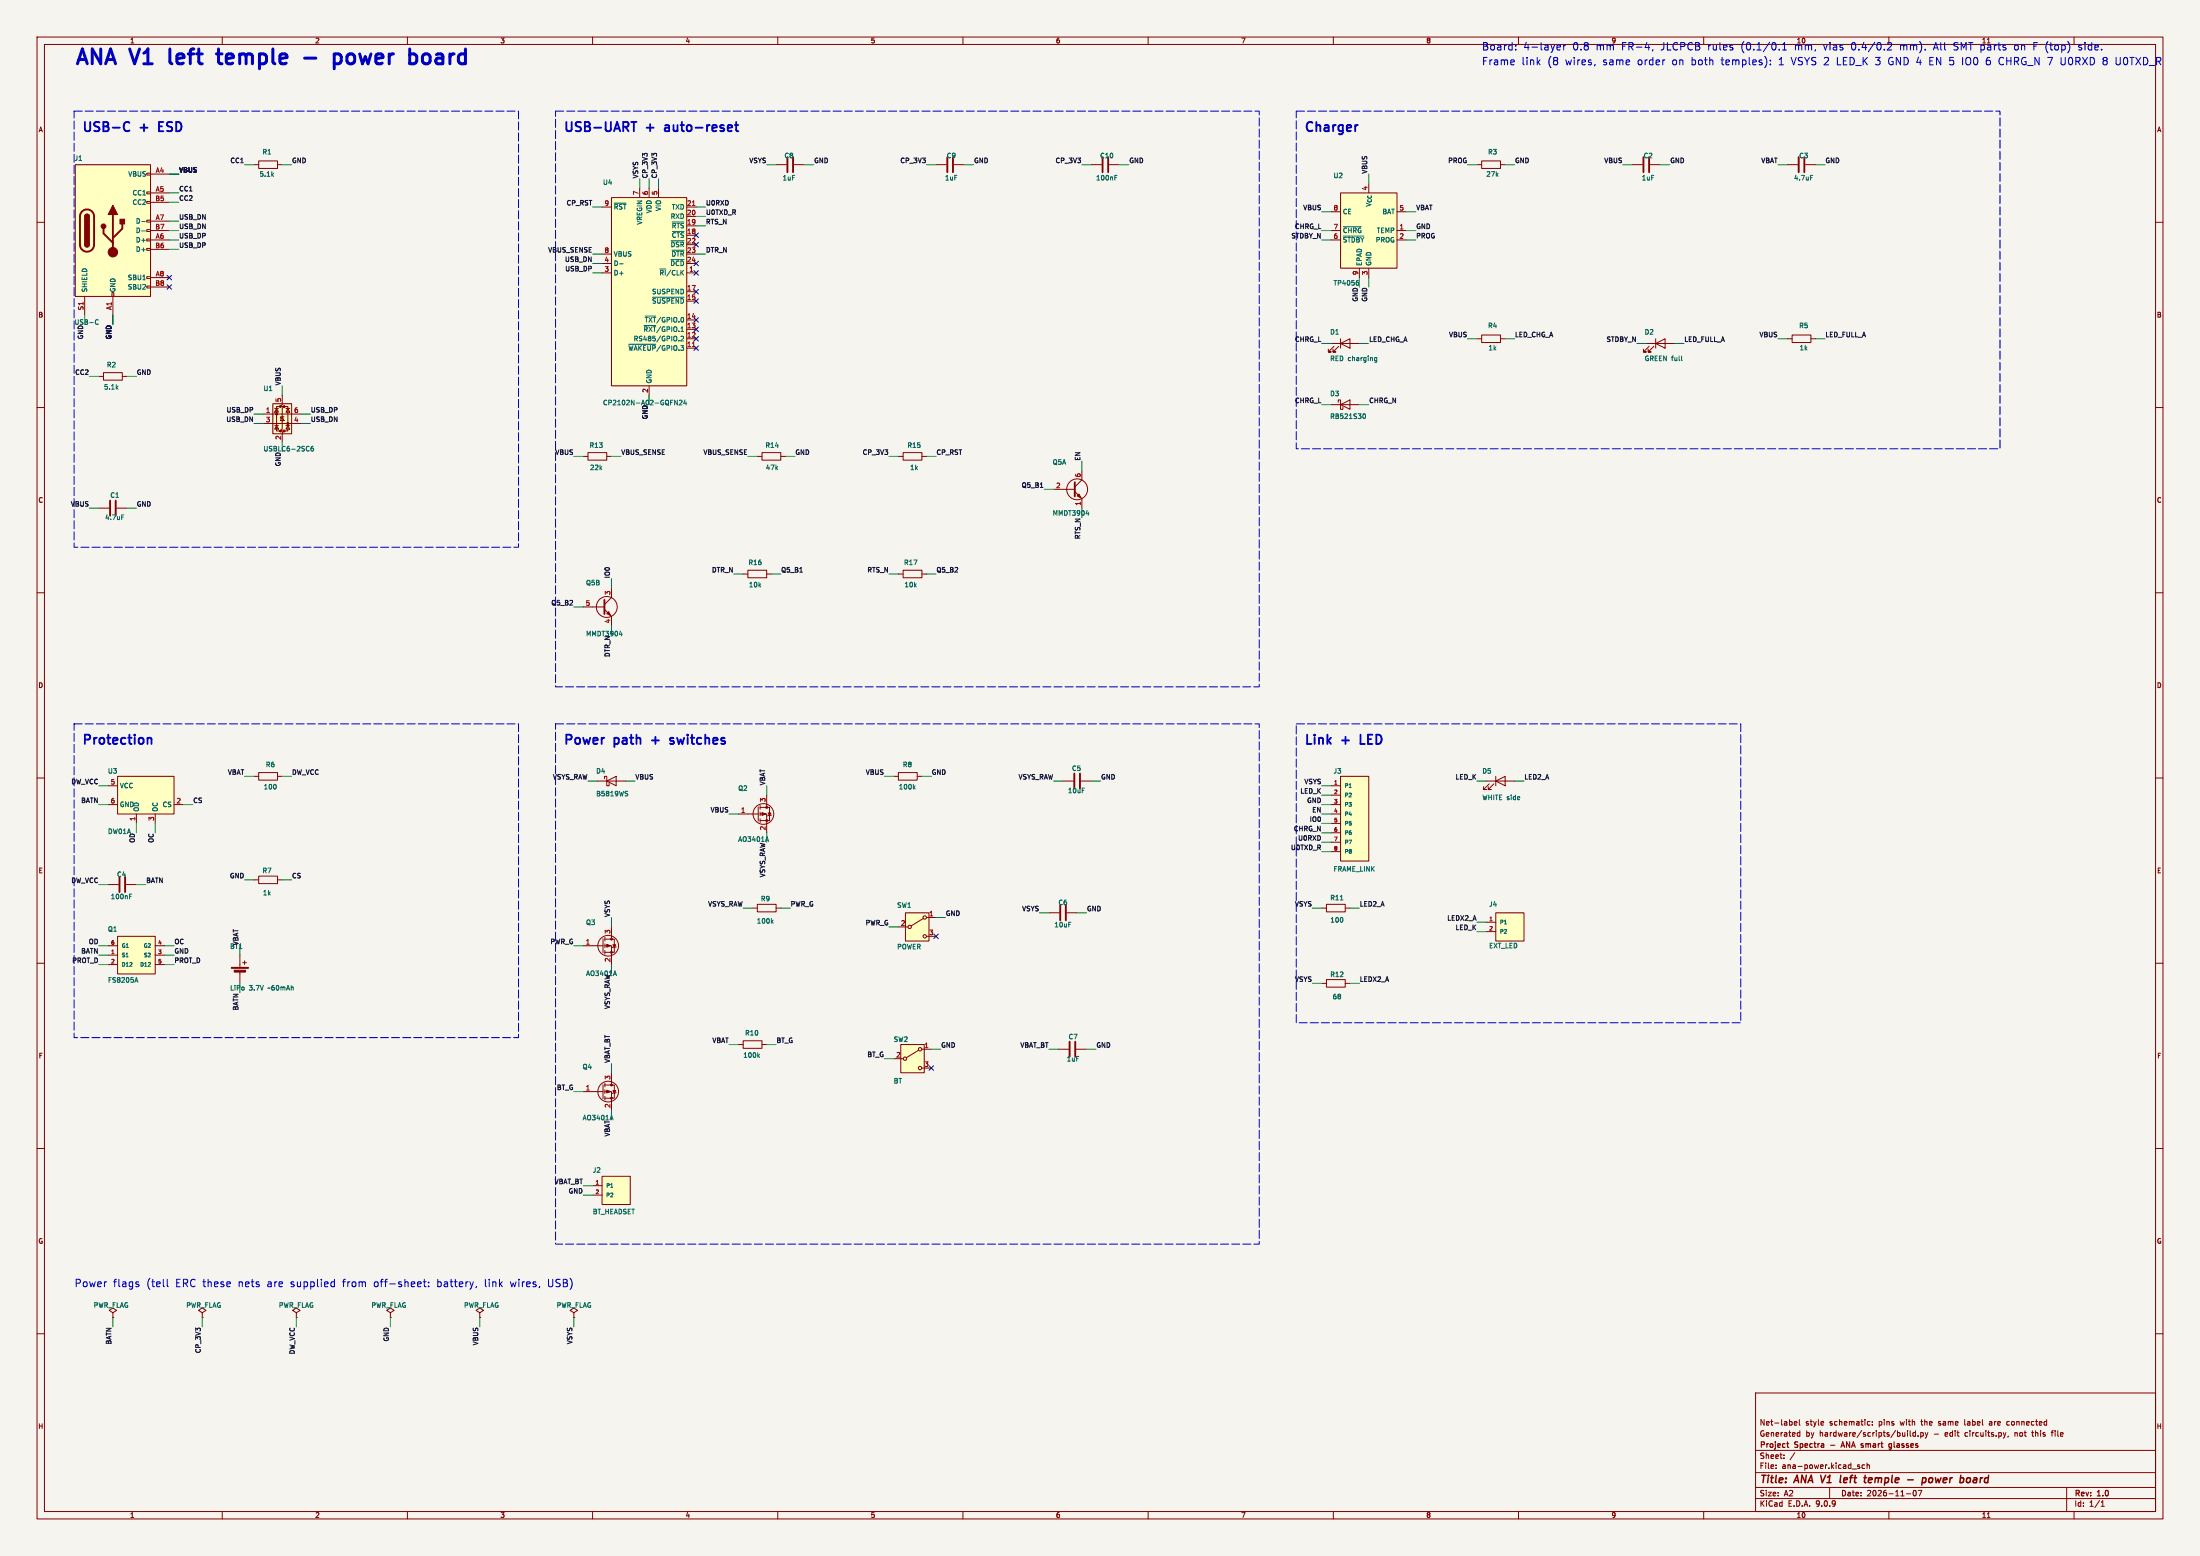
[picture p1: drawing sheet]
<svg xmlns="http://www.w3.org/2000/svg" width="594mm" height="420mm" viewBox="0 0 594 420" stroke-linecap="round" stroke-linejoin="round" font-family="sans-serif">
<path d="M0 0h594v420h-594z" fill="#f5f4ef" stroke="#f5f4ef" stroke-width=".27"/>
<g fill="none" stroke="#840000" stroke-width=".27">
<path d="M10 10h574v400h-574zM12 12h570v396h-570zM60 10v2M110 10v2M160 10v2M210 10v2M260 10v2M310 10v2M360 10v2M410 10v2M460 10v2M510 10v2"/>
<path d="M560 10v2M252.7 44.5h2.8M257.6 44.5h2.7M294.6 44.5h2.8M299.5 44.5h2.8M10 60h2M582 60h2M10 110h2M582 110h2M157.5 123.2h1.2M158.7 122.2h5.1v2h-5.1zM163.8 123.2h1.3"/>
<path d="M204.5 123.2h1.2M205.7 122.2h5.1v2h-5.1zM210.8 123.2h1.3M242.6 123.2h1.2M243.8 122.2h5.1v2h-5.1zM248.9 123.2h1.3M284.5 132.1h5.7M290.2 132.7l1.9 1.9v2.6M292.1 127v2.5l-1.9 1.9M165.1 158.8v2.5l-1.9 1.9M200.7 154.9h1.2M201.9 153.9h5.1v2.1h-5.1z"/>
<path d="M207 154.9h1.3M242.6 154.9h1.2M243.8 153.9h5.1v2.1h-5.1zM248.9 154.9h1.3M10 160h2M157.5 163.8h5.7M163.2 164.5l1.9 1.9v2.5M582 160h2M10 210h2M582 210h2M10 260h2M582 260h2"/>
<path d="M10 310h2M582 310h2M30.5 354.3l1-.6-1-.6-1 .6 1 .6v1.3M30.5 355.6h.1M54.6 354.3l1-.6-1-.6-1 .6 1 .6v1.3M54.6 355.6h.1M80 354.3l1-.6-1-.6-1 .6 1 .6v1.3M80 355.6h.1M105.4 354.3l1-.6-1-.6-1 .6 1 .6v1.3M105.4 355.6h.1M129.5 354.3l1.1-.6-1.1-.6-1 .6 1 .6v1.3M129.5 355.6h.1"/>
<path d="M154.9 354.3l1.1-.6-1.1-.6-1 .6 1 .6v1.3M154.9 355.6h.1M10 360h2M474 376h108v32h-108zM582 360h2M474 397.5h108M474 391.5h108M479.5 396.2v.2M479.5 395.4v.2M481.7 393.5v.2M481.7 392.7v.2M484.5 384.2l.7-.2-.1-.3h-.4l-.2 .2v.7h.6"/>
<path d="M484.6 392.1l-1.3 1.9M485.4 386.7h.6M485.4 387.6h.6M485.8 383.2v1.3l.2 .2M486 386.2v1.5M492.3 383.7l.1 .3-.7 .2M502.1 395.4h-.4l-.2 .2 .1 .2 .5 .1v.4h-.6M503.5 395.4h-.5l-.3 .3 .2 .6h.6M504.1 395.5l.6-.1v1M504.1 394.9v1.5M504.5 383.7h.4M504.9 384.6l-.4 .1"/>
<path d="M505.5 384.5v.2M505.5 383.7v.2M515.7 386.2v1.3l.3 .2M517.2 386.7h-.5l-.2 .3 .1 .6h.6M517.2 386.2v1.5M517.9 387.5v.2M518.6 386.7h.4l.3 .3-.1 .6h-.6M518.6 386.7v1.5M519.8 386.7l.4 1M520.2 387.7l-.4 .5M520.5 386.7l-.3 1M530.5 383.2v1.4"/>
<path d="M537.6 383.7h-.4M537.7 384.1l-.6 .2 .1 .3 .5 .1M541.6 386.7l-.4 1M542.2 387.6l-.1 .3M542.4 383.7l-.6 .3 .1 .5 .5 .2M548.5 386.7h.6M553.8 386.7h.6M554.2 386.2l-.2 .2v1.3M60 408v2M110 408v2M160 408v2M210 408v2"/>
<path d="M260 408v2M310 408v2M360 408v2M410 408v2M460 408v2M474 404.5h108M474 401.5h108M494 401.5v3M510 408v2M514.7 403.2h1.2M516.7 402.4l.2-.1a.8 .8 0 0 1 .5 .7 .8 .8 0 0 1-.5 .8l-.4-.6zM517.9 402.3h1l-.7 1.5"/>
<path d="M536.6 409.6h.7M558 401.5v6.5M560 408v2M567.3 406.6h.9M567.3 405.5l.4-.4v1.5"/>
<circle cx="290.8" cy="132.1" r="2.82"/>
<circle cx="163.8" cy="163.8" r="2.82"/>
</g>
<path d="M497 398.2l-.2 1.7 .3 .3M503.2 398.9h.8M505.2 398.9l-.6 .1-.2 .9 .3 .3 .6-.1M505.5 399.3l-1 .2M515.1 399.4h1.5M519.1 399h.8M519.1 398.9l-.2 2M520.9 399.1l.3-.2 .6 .2v.7l-.2 .3-.5 .1-.3-.2zM529.4 398.2l-.2 2M533.5 398.9l-.6 .1M533.5 399.4h-.4l-.4 .3 .1 .4 .6 .1" fill="none" stroke="#840000" stroke-width=".4"/>
<path d="M482.4 389.7h.6M482.7 390.6l.3 .1M497.1 390.7l.5-1.5 .5 1.5M497.2 390.2h.7M511.4 389.2v1.3l.2 .2" fill="none" stroke="#840000" stroke-width=".3"/>
<path d="M255.8 42.4v4.1M257.3 42.4v4.1M297.7 42.4v4.1M299.2 42.4v4.1M290.2 130.2v3.8M163.2 161.9v3.8" fill="none" stroke="#840000" stroke-width=".51"/>
<g fill="#840000" stroke="#840000" stroke-width=".27">
<path d="M163.8 165.6l.5-.5 .5 1z"/>
<path d="M290.8 133.9l.5-.5 .5 1z"/>
</g>
<path d="M301 47.9h.4M301 47.3h.6M293.2 138.7h.8M167.2 171.2h.8" fill="none" stroke="#006464" stroke-width=".27"/>
<path d="M244.5 246.4h6.3v7.6h-6.3z" fill="#ffffc2"/>
<g fill="none" stroke="#840000" stroke-width=".27">
<path d="M242.6 250.2h2.5M244.5 246.4h6.3v7.6h-6.3zM249.3 247.9l-3.3 2M250.2 247.7h2.5M250.2 252.7h2.5"/>
<circle cx="245.6" cy="250.2" r=".46"/>
<circle cx="249.7" cy="247.7" r=".46"/>
<circle cx="249.7" cy="252.7" r=".46"/>
</g>
<path d="M361.9 52.1h15.3v20.3h-15.3z" fill="#ffffc2"/>
<g fill="none" stroke="#840000" stroke-width=".27">
<path d="M68.6 44.5h1.2M69.8 43.4h5.1v2.1h-5.1zM74.9 44.5h1.3M359.4 57.2h2.5M361.9 52.1h15.3v20.3h-15.3zM377.2 57.2h2.5M359.4 62.2h2.5M359.4 64.8h2.5M367 72.4v2.5M369.6 72.4v2.5M377.2 62.2h2.5M377.2 64.8h2.5"/>
<path d="M359.4 92.7h7.6M360.2 93.5l-1.6 1.5h.8h-.8v-.8M361.4 93.5l-1.5 1.5h.8h-.8v-.8M361.9 92.7l2.6-1.3v2.6zM361.9 91.4v2.6M26.7 137.2h2.8M31.5 137.2h2.8M283.2 246.4h2.8M288 246.4h2.8"/>
</g>
<path d="M362.7 61.2h4.9M362.7 63.7h5.5M366.5 75.7h.3M366.6 76.2l.3 .2-.3 .6M371.2 97.2l.5 .1M371.7 96.5v1l-.2 .3-.3-.1M371.7 96.6h-.5M32.9 139h.6" fill="none" stroke="#006464" stroke-width=".27"/>
<path d="M29.7 135.1v4.1M31.2 135.1v4.1M286.3 244.3v4.1M287.8 244.3v4.1" fill="none" stroke="#840000" stroke-width=".51"/>
<path d="M73.7 109h5v8.1h-5z" fill="#ffffc2"/>
<g fill="#840000" stroke="#840000" stroke-width=".27">
<circle cx="74.7" cy="111.8" r=".25"/>
<circle cx="75.7" cy="109.7" r=".25"/>
<circle cx="75.7" cy="116.3" r=".25"/>
<circle cx="76.7" cy="109.7" r=".25"/>
<circle cx="76.7" cy="116.3" r=".25"/>
<circle cx="77.7" cy="114.3" r=".25"/>
</g>
<g fill="none" stroke="#840000" stroke-width=".27">
<path d="M71.1 111.8h10.2M71.1 114.3h10.2M73.7 109h5v8.1h-5zM74.2 114.8h1M74.2 110.2h1M74.7 110.2l.5 1.1h-1zM74.7 114.8l.5 1h-1zM75.7 109.7h-1v6.6h1M76.2 106.7v2.5l-.5 .5h1l-.5 .5v5.6l-.5 .5h1l-.5 .5v2.6M76.2 112.5l.5 1h-1zM76.7 112.5h-1v.4M76.7 109.7h1v6.6h-1"/>
<path d="M77.2 114.8h1M77.2 110.2h1M77.7 110.2l.5 1.1h-1zM77.7 114.8l.5 1h-1z"/>
</g>
<path d="M84.6 120.5l-.6 .3v.7l.2 .2 .4-.1v-.6h-.4l-.2 .2" fill="none" stroke="#006464" stroke-width=".27"/>
<path d="M20.3 44.5h20.3v35.5h-20.3z" fill="#ffffc2"/>
<g fill="none" stroke="#840000" stroke-width=".27">
<path d="M20.3 44.5h20.3v35.5h-20.3zM22.9 58.4l.1-.4 .5-.2 .4 .2 .2 .4M39.6 46.7h1v.5h-1zM39.6 51.8h1v.5h-1zM39.6 54.4h1v.5h-1zM39.6 59.4h1v.5h-1zM40.6 47h5.1M40.6 52.1h5.1M40.6 54.6h5.1M40.6 59.7h5.1M22.9 66l.1 .5 .5 .2 .4-.2 .2-.5M30.2 79h.5v1h-.5z"/>
<path d="M39.6 62h1v.5h-1zM39.6 64.5h1v.5h-1zM39.6 67.1h1v.5h-1zM39.6 74.7h1v.5h-1zM39.6 77.2h1v.5h-1zM40.6 62.2h5.1M40.6 64.8h5.1M40.6 67.3h5.1M40.6 74.9h5.1M40.6 77.5h5.1M22.9 80v5.1M30.5 80v5.1"/>
<path d="M356.9 265.4h1.2M358.1 264.4h5.1v2h-5.1zM363.2 265.4h1.3"/>
</g>
<path d="M22.1 57.1a1.9 1.9 0 0 1 2.1-.4 1.9 1.9 0 0 1 1.2 1.7v7.6a1.91 1.91 0 0 1-1.9 1.9 1.91 1.91 0 0 1-1.9-1.9v-7.7zM30.5 57.9v10.2M27.9 61.7v1.3l2.6 2.5M33 60.5v1.2l-2.5 2.6" fill="none" stroke="#840000" stroke-width=".51"/>
<g fill="#840000" stroke="#840000" stroke-width=".27">
<path d="M22.9 58.4h1.2v7.6h-1.2z"/>
<path d="M23 58l.8-.2 .3 .6h-1.2z"/>
<path d="M22.9 66h1.2l-.2 .5-.4 .2-.5-.2z"/>
<path d="M30.5 55.4l1.2 2.5h-2.5z"/>
<path d="M32.4 59.2h1.3v1.3h-1.3z"/>
<circle cx="27.9" cy="61.1" r=".63"/>
<circle cx="30.5" cy="68.1" r="1.27"/>
</g>
<path d="M38.3 59.8h.9M38.3 62.3h.9M26 86.4h.5M26.5 87.4l-.5 .1" fill="none" stroke="#006464" stroke-width=".27"/>
<path d="M361.9 209.6h7.7v22.8h-7.7z" fill="#ffffc2"/>
<g fill="none" stroke="#840000" stroke-width=".27">
<path d="M359.4 212.1h2.5M359.4 214.6h2.5M359.4 217.2h2.5M359.4 219.7h2.5M361.9 209.6h7.7v22.8h-7.7zM401.3 210.8h7.6M402.1 211.6l-1.5 1.5h.7h-.7v-.8M403.4 211.6l-1.6 1.5h.8h-.8v-.8M403.9 210.8l2.5-1.2v2.5zM403.9 209.6v2.5M359.4 222.3h2.5M359.4 224.8h2.5"/>
<path d="M359.4 227.3h2.5M359.4 229.9h2.5"/>
</g>
<path d="M403.9 246.4h7.6v7.6h-7.6z" fill="#ffffc2"/>
<path d="M26.7 101.6h1.2M27.9 100.6h5.1v2h-5.1zM33 101.6h1.3M356.9 245.1h1.2M358.1 244.1h5.1v2h-5.1zM363.2 245.1h1.3M401.3 248.9h2.6M401.3 251.5h2.6M403.9 246.4h7.6v7.6h-7.6z" fill="none" stroke="#840000" stroke-width=".27"/>
<path d="M361.9 242.9h.7" fill="none" stroke="#006464" stroke-width=".27"/>
<path d="M162.6 317.5h7.6v7.6h-7.6z" fill="#ffffc2"/>
<path d="M209.5 44.5h2.8M214.4 44.5h2.8M162.6 317.5h7.6v7.6h-7.6zM160 320h2.6M160 322.6h2.6" fill="none" stroke="#840000" stroke-width=".27"/>
<path d="M212.6 42.4v4.1M214.1 42.4v4.1" fill="none" stroke="#840000" stroke-width=".51"/>
<path d="M165.1 53.3h20.3v50.8h-20.3z" fill="#ffffc2"/>
<g fill="none" stroke="#840000" stroke-width=".27">
<path d="M162.6 55.9h2.5M165.1 53.3h20.3v50.8h-20.3zM172.7 50.8v2.5M175.3 50.8v2.5M177.8 50.8v2.5M185.4 55.9h2.6M185.4 58.4h2.6M162.6 68.6h2.5M162.6 71.1h2.5M162.6 73.7h2.5M185.4 68.6h2.6M185.4 71.1h2.6"/>
<path d="M185.4 73.7h2.6M185.4 61h2.6M185.4 63.5h2.6M185.4 66h2.6M185.4 78.7h2.6M185.4 81.3h2.6M185.4 86.4h2.6M185.4 88.9h2.6M185.4 91.4h2.6M185.4 94h2.6M175.3 104.1v2.6"/>
</g>
<g fill="none" stroke="#006464" stroke-width=".27">
<path d="M165.8 54.8h3.2M181.5 59.9h3.2M167.3 71.2h.9M181.1 70.1h3.6M181.2 65h3.5M181.4 67.5h3.3M181.5 62.5h3.2M169.8 92.9h7.3M173.9 87.9h3.2M174.2 85.3h2.9M176.2 80.2h8.5M183.3 91.9v.1"/>
<path d="M183.8 90.9l.5-.2 .3 .4-.8 .9h.8M182.1 108l.8 1.3v-1.3M183.4 108.1l.5-.1 .2 .4-.7 .9h.7M184.9 108l-.3 .9h.8M185.2 108.4v.9"/>
</g>
<path d="M186.9 55.5h.8M186.9 93.6h.8" fill="none" stroke="#a90000" stroke-width=".27"/>
<path d="M31.7 252.7h10.2v10.2h-10.2z" fill="#ffffc2"/>
<path d="M29.2 255.3h2.5M29.2 257.8h2.5M31.7 252.7h10.2v10.2h-10.2zM41.9 255.3h2.5M41.9 257.8h2.5M29.2 260.4h2.5M41.9 260.4h2.5" fill="none" stroke="#840000" stroke-width=".27"/>
<path d="M36.5 264.8h.6M36.8 263.9l.4 1.2" fill="none" stroke="#006464" stroke-width=".27"/>
<path d="M31.7 209.6h15.3v10.1h-15.3z" fill="#ffffc2"/>
<g fill="none" stroke="#840000" stroke-width=".27">
<path d="M440.7 44.5h2.8M445.5 44.5h2.8M482.6 44.5h2.8M487.4 44.5h2.8M444.5 92.7h7.6M445.3 93.5l-1.6 1.5h.8h-.8v-.8M446.5 93.5l-1.5 1.5h.8h-.8v-.8M447 92.7l2.6-1.3v2.6zM447 91.4v2.6M482.6 91.4h1.3M483.9 90.4h5v2.1h-5zM488.9 91.4h1.3"/>
<path d="M359.4 109.2h7.6M361.3 108.6v-.6h.6v2.5h.7v-.6M361.9 109.2l2.6-1.2v2.5zM29.2 212.1h2.5M29.2 217.2h2.5M31.7 209.6h15.3v10.1h-15.3zM36.8 219.7v2.6M41.9 219.7v2.6M47 217.2h2.5M68.6 209.6h1.2M69.8 208.5h5.1v2.1h-5.1zM74.9 209.6h1.3"/>
<path d="M161.3 210.8h7.6M163.2 210.2v-.6h.6v2.5h.7v-.6M163.8 210.8l2.6-1.2v2.5zM199.4 219.7h5.3M204.7 217.8v3.8M205.2 217.9h2.6v3.6h-2.6M205.2 219.7h1.8v5.1M205.2 217.4v1M205.2 219.2v1M207 214.6v3.3M207.4 219.5h.8l-.4 .6zM208.3 220l-1 .2"/>
<path d="M241.3 209.6h1.3M242.6 208.5h5v2.1h-5zM247.6 209.6h1.3M287 210.8h2.8M291.8 210.8h2.8M29.2 238.8h2.8M34 238.8h2.8M68.6 237.5h1.2M69.8 236.5h5.1v2h-5.1zM74.9 237.5h1.3M205.2 221v1M64.8 257.8v3.3"/>
<path d="M65.5 259.8h1M66 259.3v1.1M64.8 262.1v3.3M199.4 281.9h1.3M200.7 280.9h5v2.1h-5zM205.7 281.9h1.3M285.7 283.2h2.8M290.6 283.2h2.8"/>
<circle cx="206.1" cy="219.7" r="2.79"/>
</g>
<path d="M443.7 42.4v4.1M445.3 42.4v4.1M485.6 42.4v4.1M487.2 42.4v4.1M290.1 208.8v4.1M291.6 208.8v4.1M32.3 236.7v4.1M33.8 236.7v4.1M288.8 281.2v4M290.3 281.2v4" fill="none" stroke="#840000" stroke-width=".51"/>
<path d="M488.9 47.3h.6M454 97.2l.2 .2M368.1 111.8l.2-.1a.62 .62 0 0 1 .4 .7 .62 .62 0 0 1-.6 .5M169.3 214.2l.2 .3-.2 .3M169.3 213.6h.2M246.7 212.5l.4 .5M247.1 212.1l-.5 .5M207.1 225.9l.4 1.2M35 241.9h.4M35 241.3h.6M204.7 284.9l.4 .5M205.1 284.6l-.5 .4" fill="none" stroke="#006464" stroke-width=".27"/>
<g fill="#840000" stroke="#840000" stroke-width=".27">
<path d="M62.5 261.1h4.6v.3h-4.6z"/>
<path d="M63.2 261.9h3.1v.5h-3.1z"/>
<path d="M205.7 219.3l1.1 .4-1.1 .4z"/>
<circle cx="207" cy="217.9" r=".25"/>
<circle cx="207" cy="221.5" r=".25"/>
</g>
<path d="M243.2 281.9h6.4v7.7h-6.4z" fill="#ffffc2"/>
<g fill="none" stroke="#840000" stroke-width=".27">
<path d="M398.8 44.5h1.2M400 43.4h5.1v2.1h-5.1zM405.1 44.5h1.3M398.8 91.4h1.2M400 90.4h5.1v2.1h-5.1zM405.1 91.4h1.3M157.5 255.3h5.3M162.8 253.4v3.8M163.3 253.5h2.6v3.5h-2.6M163.3 255.3h1.8v5.1M163.3 253v1M163.3 254.8v1"/>
<path d="M163.3 256.5v1.1M165.1 250.2v3.3M165.5 255h.7l-.3 .7zM166.4 255.5l-1 .3M203.2 245.1h1.3M204.5 244.1h5v2h-5zM209.5 245.1h1.3M157.5 294.6h5.3M162.8 292.7v3.8M163.3 292.9h2.6v3.5h-2.6M163.3 294.6h1.8v5.1M163.3 292.4v1"/>
<path d="M163.3 294.1v1M163.3 295.9v1M165.1 289.6v3.3M165.5 294.4h.7l-.3 .6zM166.4 294.9l-1 .2M241.3 285.8h2.5M243.2 281.9h6.4v7.7h-6.4zM248 283.5l-3.3 2M248.9 283.2h2.6M248.9 288.3h2.6"/>
<circle cx="164.2" cy="255.3" r="2.79"/>
<circle cx="164.2" cy="294.6" r="2.79"/>
<circle cx="244.3" cy="285.8" r=".46"/>
<circle cx="248.4" cy="288.3" r=".46"/>
<circle cx="248.4" cy="283.2" r=".46"/>
</g>
<g fill="#840000" stroke="#840000" stroke-width=".27">
<path d="M163.8 254.9l1 .4-1 .4z"/>
<path d="M163.8 294.3l1 .3-1 .4z"/>
<circle cx="165.1" cy="253.5" r=".25"/>
<circle cx="165.1" cy="257" r=".25"/>
<circle cx="165.1" cy="292.9" r=".25"/>
<circle cx="165.1" cy="296.4" r=".25"/>
</g>
<path d="M208.4 248.7l.4 .5M208.8 248.3l-.5 .5M166 262.1l.4 1.2M165.1 301l.4 1.3" fill="none" stroke="#006464" stroke-width=".27"/>
<path d="M280.9 131.6h.7M215.9 154.4h.8" fill="none" stroke="#0f0f0f" stroke-width=".27"/>
<g fill="none" stroke="#009600" stroke-width=".27">
<path d="M45.7 54.6h2.6M45.7 47h2.6M45.7 52.1h2.6M45.7 59.7h2.6M66 44.5h2.6M76.2 44.5h2.5M160 55.9h2.6M172.7 48.3v2.5M175.3 48.3v2.5M177.8 48.3v2.5M188 58.4h2.5M188 55.9h2.5"/>
<path d="M207 44.5h2.5M217.2 44.5h2.5M250.2 44.5h2.5M260.3 44.5h2.6M292.1 44.5h2.5M302.3 44.5h2.5M356.9 57.2h2.5M369.6 47v2.5M379.7 57.2h2.6M396.2 44.5h2.6M406.4 44.5h2.5M438.1 44.5h2.6"/>
<path d="M448.3 44.5h2.5M480.1 44.5h2.5M490.2 44.5h2.6M45.7 62.2h2.6M45.7 64.8h2.6M45.7 67.3h2.6M160 68.6h2.6M160 71.1h2.6M160 73.7h2.6M188 68.6h2.5M188 61h2.5M356.9 62.2h2.5"/>
<path d="M356.9 64.8h2.5M367 74.9v2.6M369.6 74.9v2.6M379.7 62.2h2.6M379.7 64.8h2.6M22.9 85.1v2.5M30.5 85.1v2.5M356.9 92.7h2.5M367 92.7h2.6M396.2 91.4h2.6M406.4 91.4h2.5M442 92.7h2.5"/>
<path d="M452.1 92.7h2.6M480.1 91.4h2.5M490.2 91.4h2.6M24.1 101.6h2.6M34.3 101.6h2.5M68.6 114.3h2.5M68.6 111.8h2.5M76.2 104.1v2.6M76.2 119.4v2.5M81.3 114.3h2.5M81.3 111.8h2.5M175.3 106.7v2.5"/>
<path d="M356.9 109.2h2.5M367 109.2h2.6M24.1 137.2h2.6M34.3 137.2h2.5M154.9 123.2h2.6M165.1 123.2h2.5M201.9 123.2h2.6M212.1 123.2h2.5M240 123.2h2.6M250.2 123.2h2.5M281.9 132.1h2.6M292.1 124.5v2.5"/>
<path d="M292.1 137.2v2.5M165.1 156.2v2.6M198.1 154.9h2.6M208.3 154.9h2.5M240 154.9h2.6M250.2 154.9h2.5M154.9 163.8h2.6M165.1 168.9v2.6M26.7 217.2h2.5M26.7 212.1h2.5M49.5 217.2h2.6M66 209.6h2.6"/>
<path d="M76.2 209.6h2.5M158.7 210.8h2.6M168.9 210.8h2.5M196.8 219.7h2.6M207 212.1v2.5M238.8 209.6h2.5M248.9 209.6h2.6M284.5 210.8h2.5M294.6 210.8h2.6M356.9 219.7h2.5M356.9 217.2h2.5M356.9 212.1h2.5"/>
<path d="M356.9 214.6h2.5M398.8 210.8h2.5M408.9 210.8h2.6M26.7 238.8h2.5M36.8 238.8h2.6M36.8 222.3v2.5M41.9 222.3v2.5M66 237.5h2.6M76.2 237.5h2.5M207 224.8v2.5M356.9 227.3h2.5M356.9 229.9h2.5"/>
<path d="M356.9 222.3h2.5M356.9 224.8h2.5M26.7 255.3h2.5M26.7 257.8h2.5M44.4 255.3h2.6M44.4 257.8h2.6M64.8 255.3v2.5M154.9 255.3h2.6M165.1 247.7v2.5M200.7 245.1h2.5M210.8 245.1h2.6M240 250.2h2.6"/>
<path d="M252.7 247.7h2.6M280.7 246.4h2.5M290.8 246.4h2.6M354.3 245.1h2.6M364.5 245.1h2.5M398.8 251.5h2.5M398.8 248.9h2.5M26.7 260.4h2.5M44.4 260.4h2.6M64.8 265.4v2.6M165.1 260.4v2.5M354.3 265.4h2.6"/>
<path d="M364.5 265.4h2.5M154.9 294.6h2.6M165.1 287v2.6M165.1 299.7v2.6M196.8 281.9h2.6M207 281.9h2.5M238.8 285.8h2.5M251.5 283.2h2.5M283.2 283.2h2.5M293.4 283.2h2.5M157.5 322.6h2.5M157.5 320h2.5"/>
<path d="M30.5 355.6v2.5M54.6 355.6v2.5M80 355.6v2.5M105.4 355.6v2.5M129.5 355.6v2.5M154.9 355.6v2.5"/>
</g>
<g fill="none" stroke="#000084" stroke-width=".27">
<path d="M45.1 74.3l1.2 1.2M45.1 76.9l1.2 1.2M46.3 74.3l-1.2 1.2M46.3 76.9l-1.2 1.2M187.4 65.4l1.2 1.2M187.4 78.1l1.2 1.2M187.4 73.1l1.2 1.2M187.4 70.5l1.2 1.2M187.4 62.9l1.2 1.2M188.6 65.4l-1.2 1.2M188.6 78.1l-1.2 1.2M188.6 73.1l-1.2 1.2"/>
<path d="M188.6 70.5l-1.2 1.2M188.6 62.9l-1.2 1.2M187.4 93.4l1.2 1.2M187.4 90.8l1.2 1.2M187.4 88.3l1.2 1.2M187.4 85.8l1.2 1.2M187.4 80.7l1.2 1.2M188.6 93.4l-1.2 1.2M188.6 90.8l-1.2 1.2M188.6 88.3l-1.2 1.2M188.6 85.8l-1.2 1.2M188.6 80.7l-1.2 1.2"/>
<path d="M252.1 252.1l1.2 1.2M253.3 252.1l-1.2 1.2M250.9 287.7l1.2 1.2M252.1 287.7l-1.2 1.2"/>
</g>
<g fill="none" stroke="#0000c2" stroke-width=".27">
<path d="M409.2 13.3v.2M409.2 12.3v.1M420.7 12.2l.5 .1 .1 .3-.9 .2M421.2 13.4l-.5 .1M422.2 12.2v1.3M422.8 12.2l-.6 .3M430.7 17.4l-.2 .4M446.3 13.4l-.2 .4M477 16.1v1.3M478 17.3v.2M478 16.3v.1M480.4 13.3v.2"/>
<path d="M481.2 13.5h1.2M481.2 12.1l.6-.6v2M509.6 11.7l.8-.2 .4 .6-1.3 1.4h1.3M37 346.6l.4 .1 .1 .3-.3 .3h-.3M37 346l.4 .1M45.1 345.3v1.7l.3 .3M89.5 347.2h.8M89.5 346.1h.8M90.3 345.3v2M113.1 346l.5 .1 .1 .3-.9 .2M113.6 347.2l-.5 .1M114.3 346h.8"/>
<path d="M114.6 345.3v1.7l.5 .3M115.7 347.1v.2M115.7 346.1v.2M128.7 347.2l-.2 .4"/>
</g>
<path d="M45.9 13.2v3.4l.2 .4M58.4 14.6h1.6M59 13.2v3.4l.2 .4 .8 .2M82.2 15.7h3.1M90.2 14.7l1.2-.1 .7 .7v1.2l-.3 .5-.4 .2-1.2-.2M90.2 14.6v4M95.4 14.7a1.09 1.09 0 0 0-1.7 .6v1.2a1.09 1.09 0 0 0 1.7 .5M114.8 14.6a1.09 1.09 0 0 1 1.3 .7v1.2a1.09 1.09 0 0 1-1.3 .7" fill="none" stroke="#0000c2" stroke-width=".8"/>
<path d="M33.9 33l.6-.1 .4 .3M34.9 35.2l-.4 .2-.6-.1M42.9 34.1h.9M44.1 32.9h-1.2v2.5h1.2M170.4 32.9h1.5M179.6 34.6v.7M198.4 33.8h1M198.8 32.9v2.2l.1 .2 .5 .1M366.4 33.8h.2M40.2 199.1h.3l.4 .4v1.3M181.9 199.3l-.6-.2-.4 .4 .1 .4 .9 .2v.6h-1M367.3 198.3v2.5h1.2" fill="none" stroke="#0000c2" stroke-width=".5"/>
<path d="M20 30h120v117.7h-120zM150 30h190v155.4h-190zM350 30h190v91.1h-190zM20 195.4h120v84.7h-120zM150 195.4h190v140.4h-190zM350 195.4h120v80.7h-120z" fill="none" stroke="#0000c2" stroke-width=".27" stroke-dasharray="2.2 .8"/>
<g font-size="5.6" fill="#0000c2">
<text x="20" y="17.7">ANA V1</text>
<text x="47.6" y="17.7">left</text>
<text x="62.3" y="17.7">temple</text>
<text x="96.8" y="17.7">power</text>
<text x="118.7" y="17.7">board</text>
</g>
<g font-size="3.5" fill="#0000c2">
<text x="22" y="35.8">USB-C</text>
<text x="38" y="35.8">+</text>
<text x="44" y="35.8">ESD</text>
<text x="152" y="35.8">USB-UART</text>
<text x="174.7" y="35.8">+</text>
<text x="180.7" y="35.8">auto-reset</text>
<text x="352" y="35.8">Charger</text>
<text x="22" y="201.1">Protection</text>
<text x="152" y="201.1">Power</text>
<text x="166" y="201.1">path</text>
<text x="177.1" y="201.1">+</text>
<text x="183.1" y="201.1">switches</text>
<text x="352" y="201.1">Link</text>
<text x="362.4" y="201.1">+</text>
<text x="368.4" y="201.1">LED</text>
</g>
<g font-size="2.8" fill="#0000c2">
<text x="400" y="17.7">Frame</text>
<text x="400" y="13.8">Board:</text>
<text x="410.7" y="17.7">link</text>
<text x="411.2" y="13.8">4-layer</text>
<text x="417.7" y="17.7">(8</text>
<text x="422.6" y="17.7">wires,</text>
<text x="424.5" y="13.8">0.8</text>
<text x="430.8" y="13.8">mm</text>
<text x="432.7" y="17.7">same</text>
<text x="437.8" y="13.8">FR-4,</text>
<text x="442.1" y="17.7">order</text>
<text x="448.4" y="13.8">JLCPCB</text>
<text x="451.5" y="17.7">on</text>
<text x="456.7" y="17.7">both</text>
<text x="461.1" y="13.8">rules</text>
<text x="464.8" y="17.7">temples):</text>
<text x="470.1" y="13.8">(0.1/0.1</text>
<text x="480.4" y="17.7">1 VSYS 2 LED_K 3 GND 4 EN 5 IO0</text>
<text x="484.6" y="13.8">mm,</text>
<text x="492.5" y="13.8">vias</text>
<text x="500" y="13.8">0.4/0.2</text>
<text x="513.2" y="13.8">mm).</text>
<text x="522.4" y="13.8">All</text>
<text x="527.8" y="13.8">SMT</text>
<text x="535.1" y="13.8">parts</text>
<text x="536.9" y="17.7">6 CHRG_N 7 U0RXD</text>
<text x="544.3" y="13.8">on</text>
<text x="549.5" y="13.8">F (top)</text>
<text x="561.8" y="13.8">side.</text>
<text x="568.6" y="17.7">8 U0TXD_R</text>
<text x="20" y="347.6">Power</text>
<text x="30.4" y="347.6">flags</text>
<text x="39.4" y="347.6">(tell</text>
<text x="47.3" y="347.6">ERC these</text>
<text x="64.3" y="347.6">nets</text>
<text x="72.2" y="347.6">are</text>
<text x="78.5" y="347.6">supplied</text>
<text x="92.6" y="347.6">from</text>
<text x="101.1" y="347.6">off-sheet:</text>
<text x="118.2" y="347.6">battery,</text>
<text x="131.1" y="347.6">link</text>
<text x="138.1" y="347.6">wires,</text>
<text x="148.3" y="347.6">USB)</text>
</g>
<g font-size="2.8" fill="#840000">
<text x="475" y="400.9">Title:</text>
<text x="484.7" y="400.9">ANA V1</text>
<text x="498.5" y="400.9">left</text>
<text x="505.8" y="400.9">temple</text>
<text x="518.2" y="400.9">-</text>
<text x="523" y="400.9">power</text>
<text x="534" y="400.9">board</text>
</g>
<g font-size="2.1" fill="#840000">
<text x="475" y="388">Generated</text>
<text x="475" y="385">Net-label</text>
<text x="487.4" y="385">style</text>
<text x="487.5" y="388">by</text>
<text x="491.3" y="388">hardware/scripts/build.py</text>
<text x="494" y="385">schematic:</text>
<text x="507.4" y="385">pins</text>
<text x="513.3" y="385">with</text>
<text x="519.1" y="385">the</text>
<text x="522.3" y="388">-</text>
<text x="523.9" y="385">same</text>
<text x="525.4" y="388">edit</text>
<text x="530.9" y="388">circuits.py,</text>
<text x="531.1" y="385">label</text>
<text x="538" y="385">are</text>
<text x="542.8" y="385">connected</text>
<text x="544.5" y="388">not</text>
<text x="549.4" y="388">this</text>
<text x="554.8" y="388">file</text>
<text x="475" y="394">Sheet:</text>
<text x="475" y="391.2">Project</text>
<text x="484.7" y="391.2">Spectra</text>
<text x="494.9" y="391.2">-</text>
<text x="498.5" y="391.2">ANA smart</text>
<text x="512.5" y="391.2">glasses</text>
<text x="475" y="396.7">File:</text>
<text x="481.1" y="396.7">ana-power.kicad_sch</text>
<text x="475" y="406.9">KiCad</text>
<text x="475" y="404.1">Size:</text>
<text x="481.7" y="404.1">A2</text>
<text x="482.7" y="406.9">E.D.A.</text>
<text x="490.3" y="406.9">9.0.9</text>
<text x="497" y="404.1">Date:</text>
<text x="504" y="404.1">2026-11-07</text>
<text x="560" y="404.3">Rev:</text>
<text x="560" y="406.9">Id:</text>
<text x="564.1" y="406.9">1/1</text>
<text x="566.4" y="404.3">1.0</text>
</g>
<g font-size="1.8" fill="#840000">
<text x="35" y="11.9">1</text>
<text x="85" y="11.9">2</text>
<text x="135" y="11.9">3</text>
<text x="185" y="11.9">4</text>
<text x="235" y="11.9">5</text>
<text x="285" y="11.9">6</text>
<text x="335" y="11.9">7</text>
<text x="385" y="11.9">8</text>
<text x="10.3" y="35.9">A</text>
<text x="582.3" y="35.9">A</text>
<text x="10.3" y="85.9">B</text>
<text x="582.3" y="85.9">B</text>
<text x="10.3" y="135.9">C</text>
<text x="582.3" y="135.9">C</text>
<text x="10.3" y="185.9">D</text>
<text x="582.3" y="185.9">D</text>
<text x="10.3" y="235.9">E</text>
<text x="582.3" y="235.9">E</text>
<text x="10.3" y="285.9">F</text>
<text x="582.3" y="285.9">F</text>
<text x="10.3" y="335.9">G</text>
<text x="582.3" y="335.9">G</text>
<text x="10.2" y="385.9">H</text>
<text x="582.2" y="385.9">H</text>
<text x="35" y="409.9">1</text>
<text x="85" y="409.9">2</text>
<text x="135" y="409.9">3</text>
<text x="185" y="409.9">4</text>
<text x="235" y="409.9">5</text>
<text x="285" y="409.9">6</text>
<text x="335" y="409.9">7</text>
<text x="385" y="409.9">8</text>
<text x="435" y="409.9">9</text>
<text x="485" y="409.9">10</text>
<text x="535" y="409.9">11</text>
</g>
<g font-size="1.8" fill="#0000c2">
<text x="435" y="11.9">9</text>
<text x="485" y="11.9">10</text>
<text x="535" y="11.9">11</text>
</g>
<g font-size="1.8" fill="#006464">
<text x="70.8" y="41.9">R1</text>
<text x="401.7" y="41.9">R3</text>
<text x="20" y="43.6">J1</text>
<text x="34.5" y="47.9">VBUS</text>
<text x="70" y="47.9">5.1k</text>
<text x="211.7" y="42.9">C8</text>
<text x="255.5" y="42.9">C9</text>
<text x="296.9" y="42.9">C10</text>
<text x="401.2" y="47.9">27k</text>
<text x="443.7" y="42.9">C2</text>
<text x="485.7" y="42.9">C3</text>
<text x="35.7" y="52.9">CC1</text>
<text x="162.7" y="50.1">U4</text>
<text x="211.2" y="48.9">1uF</text>
<text x="255" y="48.9">1uF</text>
<text x="295.8" y="48.9">100nF</text>
<text x="360" y="48.3">U2</text>
<text x="443.2" y="48.9">1uF</text>
<text x="484.3" y="48.9">4.7uF</text>
<text x="35.7" y="55.5">CC2</text>
<text x="165.6" y="56.7">~{RST}</text>
<text x="176.1" y="57.7" transform="rotate(-90 176.1 57.7)">VDD</text>
<text x="178.7" y="57.1" transform="rotate(-90 178.7 57.1)">VIO</text>
<text x="181" y="59.3">RXD</text>
<text x="181.3" y="56.7">TXD</text>
<text x="362.5" y="58">CE</text>
<text x="370.4" y="56" transform="rotate(-90 370.4 56)">V_{CC}</text>
<text x="373.2" y="58">BAT</text>
<text x="36.6" y="60.6">D-</text>
<text x="36.6" y="63.1">D-</text>
<text x="36.6" y="65.6">D+</text>
<text x="173.6" y="60.8" transform="rotate(-90 173.6 60.8)">VREGIN</text>
<text x="181.3" y="61.8">~{RTS}</text>
<text x="181.3" y="64.4">~{CTS}</text>
<text x="362.5" y="63.1">~{CHRG}</text>
<text x="362.5" y="65.6">~{STDBY} PROG</text>
<text x="371.6" y="63.1">TEMP</text>
<text x="36.6" y="68.2">D+</text>
<text x="165.6" y="69.4">VBUS</text>
<text x="165.6" y="72">D-</text>
<text x="180.9" y="72">~{DCD}</text>
<text x="181" y="66.9">~{DSR}</text>
<text x="181.2" y="69.4">~{DTR}</text>
<text x="367.9" y="71.9" transform="rotate(-90 367.9 71.9)">EPAD</text>
<text x="370.4" y="71.9" transform="rotate(-90 370.4 71.9)">GND</text>
<text x="34.4" y="75.8">SBU1</text>
<text x="165.6" y="74.5">D+</text>
<text x="177.9" y="74.5">~{RI}/CLK</text>
<text x="360" y="77.3">TP4056</text>
<text x="23.7" y="79" transform="rotate(-90 23.7 79)">SHIELD</text>
<text x="31.3" y="79" transform="rotate(-90 31.3 79)">GND</text>
<text x="34.4" y="78.3">SBU2</text>
<text x="175.9" y="79.6">SUSPEND</text>
<text x="175.9" y="82.1">~{SUSPEND}</text>
<text x="20" y="87.8">USB-C</text>
<text x="173.6" y="89.8">~{RXT}/GPIO.1</text>
<text x="173.9" y="87.2">~{TXT}/GPIO.0</text>
<text x="401.7" y="88.8">R4</text>
<text x="485.7" y="88.8">R5</text>
<text x="169.5" y="94.8">~{WAKEUP}/GPIO.3</text>
<text x="171" y="92.3">RS485/GPIO.2</text>
<text x="359" y="90.5">D1</text>
<text x="401.8" y="94.8">1k</text>
<text x="444" y="90.5">D2</text>
<text x="485.8" y="94.8">1k</text>
<text x="28.8" y="99.3">R2</text>
<text x="359" y="97.6">RED charging</text>
<text x="444" y="97.6">GREEN full</text>
<text x="28" y="105.3">5.1k</text>
<text x="71" y="105.7">U1</text>
<text x="176.1" y="103.6" transform="rotate(-90 176.1 103.6)">GND</text>
<text x="359" y="107.1">D3</text>
<text x="162.7" y="109.6">CP2102N-A02-GQFN24</text>
<text x="359" y="113.3">RB521S30</text>
<text x="71" y="122">USBLC6-2SC6</text>
<text x="159.1" y="121.1">R13</text>
<text x="206.5" y="121.1">R14</text>
<text x="244.9" y="121.1">R15</text>
<text x="284.1" y="125.6">Q5A</text>
<text x="159.2" y="127.1">22k</text>
<text x="206.7" y="127.1">47k</text>
<text x="245.6" y="127.1">1k</text>
<text x="29.7" y="134.5">C1</text>
<text x="28.3" y="140.5">4.7uF</text>
<text x="284.1" y="139.4">MMDT3904</text>
<text x="202" y="152.7">R16</text>
<text x="244" y="152.7">R17</text>
<text x="158.1" y="158.2">Q5B</text>
<text x="202.1" y="158.7">10k</text>
<text x="244.1" y="158.7">10k</text>
<text x="158.1" y="171.9">MMDT3904</text>
<text x="29" y="209">U3</text>
<text x="71.7" y="207.3">R6</text>
<text x="160.9" y="209">D4</text>
<text x="243.7" y="207.3">R8</text>
<text x="289.3" y="208.3">C5</text>
<text x="360" y="209">J3</text>
<text x="400.1" y="209">D5</text>
<text x="32.3" y="213">VCC</text>
<text x="71.1" y="213.3">100</text>
<text x="160.9" y="215.1">B5819WS</text>
<text x="199.2" y="213.6">Q2</text>
<text x="242.6" y="213.3">100k</text>
<text x="288.2" y="214.3">10uF</text>
<text x="32.3" y="218">GND</text>
<text x="37.7" y="219.2" transform="rotate(-90 37.7 219.2)">OD</text>
<text x="42.8" y="219.2" transform="rotate(-90 42.8 219.2)">OC</text>
<text x="43.8" y="218">CS</text>
<text x="400.1" y="216.1">WHITE side</text>
<text x="29" y="225.3">DW01A</text>
<text x="31.5" y="236.9">C4</text>
<text x="70.8" y="235.9">R7</text>
<text x="360" y="235.4">FRAME_LINK</text>
<text x="29.8" y="242.9">100nF</text>
<text x="70.9" y="241.9">1k</text>
<text x="205.3" y="243.5">R9</text>
<text x="242.1" y="245.2">SW1</text>
<text x="285.7" y="244.5">C6</text>
<text x="359.1" y="243.2">R11</text>
<text x="402" y="244.9">J4</text>
<text x="29" y="251.7">Q1</text>
<text x="158.1" y="249.9">Q3</text>
<text x="204.2" y="249.5">100k</text>
<text x="284.6" y="250.5">10uF</text>
<text x="359.1" y="249.2">100</text>
<text x="242.1" y="256.4">POWER</text>
<text x="402" y="256.1">EXT_LED</text>
<text x="359.1" y="263.9">R12</text>
<text x="29" y="265.4">FS8205A</text>
<text x="62" y="267.5">LiPo</text>
<text x="67.2" y="267.5">3.7V</text>
<text x="72.5" y="267.5">~60mAh</text>
<text x="359.7" y="269.9">68</text>
<text x="201.1" y="279.7">R10</text>
<text x="241.2" y="281.4">SW2</text>
<text x="288.4" y="280.7">C7</text>
<text x="200.6" y="285.7">100k</text>
<text x="287.9" y="286.7">1uF</text>
<text x="157.2" y="288.8">Q4</text>
<text x="241.2" y="292.6">BT</text>
<text x="157.2" y="302.6">AO3401A</text>
<text x="160" y="316.7">J2</text>
<text x="160" y="327.9">BT_HEADSET</text>
<text x="25.2" y="353.2">PWR_FLAG</text>
<text x="50.2" y="353.2">PWR_FLAG</text>
<text x="75.2" y="353.2">PWR_FLAG</text>
<text x="100.2" y="353.2">PWR_FLAG</text>
<text x="125.2" y="353.2">PWR_FLAG</text>
<text x="150.2" y="353.2">PWR_FLAG</text>
</g>
<g font-size="1.8" fill="#a90000">
<text x="41.9" y="46.7">A4</text>
<text x="41.9" y="51.8">A5</text>
<text x="172.5" y="52.8" transform="rotate(-90 172.5 52.8)">7</text>
<text x="175" y="52.8" transform="rotate(-90 175 52.8)">6</text>
<text x="177.5" y="52.8" transform="rotate(-90 177.5 52.8)">5</text>
<text x="369.3" y="51.5" transform="rotate(-90 369.3 51.5)">4</text>
<text x="41.8" y="54.4">B5</text>
<text x="41.9" y="59.4">A7</text>
<text x="163.1" y="55.6">9</text>
<text x="185.4" y="55.6">21</text>
<text x="185.4" y="58.2">20</text>
<text x="360" y="56.9">8</text>
<text x="377.8" y="56.9">5</text>
<text x="41.8" y="62">B7</text>
<text x="41.9" y="64.5">A6</text>
<text x="185.4" y="60.7">19</text>
<text x="185.4" y="63.2">18</text>
<text x="185.4" y="65.8">22</text>
<text x="360" y="62">7</text>
<text x="360" y="64.5">6</text>
<text x="377.8" y="62">1</text>
<text x="377.8" y="64.5">2</text>
<text x="41.8" y="67.1">B6</text>
<text x="163.1" y="68.3">8</text>
<text x="163.1" y="70.9">4</text>
<text x="185.4" y="68.3">23</text>
<text x="185.4" y="70.9">24</text>
<text x="41.8" y="77.2">B8</text>
<text x="41.9" y="74.7">A8</text>
<text x="163.1" y="73.4">3</text>
<text x="186" y="73.4">1</text>
<text x="366.8" y="74.4" transform="rotate(-90 366.8 74.4)">9</text>
<text x="369.3" y="74.4" transform="rotate(-90 369.3 74.4)">3</text>
<text x="22.6" y="83.9" transform="rotate(-90 22.6 83.9)">S1</text>
<text x="30.2" y="83.8" transform="rotate(-90 30.2 83.8)">A1</text>
<text x="185.4" y="78.5">17</text>
<text x="185.4" y="81">15</text>
<text x="185.4" y="86.1">14</text>
<text x="185.4" y="88.6">13</text>
<text x="185.4" y="91.2">12</text>
<text x="185.4" y="93.7">11</text>
<text x="175" y="106.1" transform="rotate(-90 175 106.1)">2</text>
<text x="71.7" y="111.5">1</text>
<text x="75.9" y="108.7" transform="rotate(-90 75.9 108.7)">5</text>
<text x="79.3" y="111.5">6</text>
<text x="71.7" y="114">3</text>
<text x="75.9" y="118.8" transform="rotate(-90 75.9 118.8)">2</text>
<text x="79.3" y="114">4</text>
<text x="285" y="131.8">2</text>
<text x="291.8" y="129" transform="rotate(-90 291.8 129)">6</text>
<text x="291.8" y="136.6" transform="rotate(-90 291.8 136.6)">1</text>
<text x="164.8" y="160.7" transform="rotate(-90 164.8 160.7)">3</text>
<text x="158" y="163.6">5</text>
<text x="164.8" y="168.3" transform="rotate(-90 164.8 168.3)">4</text>
<text x="29.8" y="211.8">5</text>
<text x="29.8" y="216.9">6</text>
<text x="36.6" y="221.7" transform="rotate(-90 36.6 221.7)">1</text>
<text x="41.7" y="221.7" transform="rotate(-90 41.7 221.7)">3</text>
<text x="47.6" y="216.9">2</text>
<text x="200" y="219.5">1</text>
<text x="206.8" y="216.6" transform="rotate(-90 206.8 216.6)">3</text>
<text x="206.8" y="224.2" transform="rotate(-90 206.8 224.2)">2</text>
<text x="243.1" y="249.9">2</text>
<text x="250.8" y="247.4">1</text>
<text x="158" y="255">1</text>
<text x="164.8" y="252.2" transform="rotate(-90 164.8 252.2)">3</text>
<text x="250.8" y="252.5">3</text>
<text x="164.8" y="259.8" transform="rotate(-90 164.8 259.8)">2</text>
<text x="241.9" y="285.5">2</text>
<text x="249.5" y="283">1</text>
<text x="164.8" y="291.5" transform="rotate(-90 164.8 291.5)">3</text>
<text x="249.5" y="288">3</text>
<text x="158" y="294.4">1</text>
<text x="164.8" y="299.2" transform="rotate(-90 164.8 299.2)">2</text>
</g>
<g font-size="1.8" fill="#0f0f0f">
<text x="48.3" y="46.6">VBUS</text>
<text x="62.1" y="44.1">CC1</text>
<text x="78.7" y="44.1">GND</text>
<text x="202.2" y="44.1">VSYS</text>
<text x="219.7" y="44.1">GND</text>
<text x="243" y="44.1">CP_3V3</text>
<text x="262.9" y="44.1">GND</text>
<text x="284.9" y="44.1">CP_3V3</text>
<text x="304.8" y="44.1">GND</text>
<text x="369.2" y="47" transform="rotate(-90 369.2 47)">VBUS</text>
<text x="390.9" y="44.1">PROG</text>
<text x="408.9" y="44.1">GND</text>
<text x="433" y="44.1">VBUS</text>
<text x="450.8" y="44.1">GND</text>
<text x="475.4" y="44.1">VBAT</text>
<text x="492.8" y="44.1">GND</text>
<text x="48.3" y="51.7">CC1</text>
<text x="172.4" y="48.3" transform="rotate(-90 172.4 48.3)">VSYS</text>
<text x="174.9" y="48.3" transform="rotate(-90 174.9 48.3)">CP_3V3</text>
<text x="177.5" y="48.3" transform="rotate(-90 177.5 48.3)">CP_3V3</text>
<text x="48.3" y="54.3">CC2</text>
<text x="48.3" y="59.3">USB_DN</text>
<text x="152.9" y="55.5">CP_RST</text>
<text x="190.5" y="55.5">U0RXD</text>
<text x="190.5" y="58.1">U0TXD_R</text>
<text x="351.8" y="56.8">VBUS</text>
<text x="382.3" y="56.8">VBAT</text>
<text x="48.3" y="61.9">USB_DN</text>
<text x="48.3" y="64.4">USB_DP</text>
<text x="190.5" y="60.6">RTS_N</text>
<text x="348.6" y="64.4">STDBY_N</text>
<text x="349.5" y="61.9">CHRG_L</text>
<text x="382.3" y="61.9">GND</text>
<text x="382.3" y="64.4">PROG</text>
<text x="48.3" y="67">USB_DP</text>
<text x="147.9" y="68.2">VBUS_SENSE</text>
<text x="152.4" y="70.8">USB_DN</text>
<text x="190.5" y="68.2">DTR_N</text>
<text x="152.5" y="73.3">USB_DP</text>
<text x="366.7" y="81.5" transform="rotate(-90 366.7 81.5)">GND</text>
<text x="369.2" y="81.5" transform="rotate(-90 369.2 81.5)">GND</text>
<text x="22.5" y="91.7" transform="rotate(-90 22.5 91.7)">GND</text>
<text x="30.1" y="91.7" transform="rotate(-90 30.1 91.7)">GND</text>
<text x="349.5" y="92.4">CHRG_L</text>
<text x="369.6" y="92.4">LED_CHG_A</text>
<text x="391.1" y="91.1">VBUS</text>
<text x="408.9" y="91.1">LED_CHG_A</text>
<text x="433.7" y="92.4">STDBY_N</text>
<text x="454.7" y="92.4">LED_FULL_A</text>
<text x="475" y="91.1">VBUS</text>
<text x="492.8" y="91.1">LED_FULL_A</text>
<text x="20.2" y="101.3">CC2</text>
<text x="36.8" y="101.3">GND</text>
<text x="75.9" y="104.1" transform="rotate(-90 75.9 104.1)">VBUS</text>
<text x="61" y="114">USB_DN</text>
<text x="61.1" y="111.4">USB_DP</text>
<text x="83.8" y="111.4">USB_DP</text>
<text x="83.8" y="114">USB_DN</text>
<text x="174.9" y="113.3" transform="rotate(-90 174.9 113.3)">GND</text>
<text x="349.5" y="108.9">CHRG_L</text>
<text x="369.6" y="108.9">CHRG_N</text>
<text x="75.9" y="126" transform="rotate(-90 75.9 126)">GND</text>
<text x="149.8" y="122.8">VBUS</text>
<text x="167.6" y="122.8">VBUS_SENSE</text>
<text x="189.8" y="122.8">VBUS_SENSE</text>
<text x="214.6" y="122.8">GND</text>
<text x="232.8" y="122.8">CP_3V3</text>
<text x="252.7" y="122.8">CP_RST</text>
<text x="291.8" y="124.5" transform="rotate(-90 291.8 124.5)">EN</text>
<text x="275.7" y="131.7">Q5_B1</text>
<text x="19" y="136.8">VBUS</text>
<text x="36.8" y="136.8">GND</text>
<text x="291.8" y="145.6" transform="rotate(-90 291.8 145.6)">RTS_N</text>
<text x="192.1" y="154.6">DTR_N</text>
<text x="210.8" y="154.6">Q5_B1</text>
<text x="234.1" y="154.6">RTS_N</text>
<text x="252.7" y="154.6">Q5_B2</text>
<text x="164.8" y="156.2" transform="rotate(-90 164.8 156.2)">IO0</text>
<text x="148.7" y="163.5">Q5_B2</text>
<text x="164.8" y="177.5" transform="rotate(-90 164.8 177.5)">DTR_N</text>
<text x="61.4" y="209.2">VBAT</text>
<text x="78.7" y="209.2">DW_VCC</text>
<text x="233.7" y="209.2">VBUS</text>
<text x="251.5" y="209.2">GND</text>
<text x="19.1" y="211.7">DW_VCC</text>
<text x="149.2" y="210.5">VSYS_RAW</text>
<text x="171.4" y="210.5">VBUS</text>
<text x="206.7" y="212.1" transform="rotate(-90 206.7 212.1)">VBAT</text>
<text x="274.9" y="210.5">VSYS_RAW</text>
<text x="297.2" y="210.5">GND</text>
<text x="351" y="214.3">LED_K</text>
<text x="352.1" y="211.7">VSYS</text>
<text x="392.9" y="210.5">LED_K</text>
<text x="411.5" y="210.5">LED2_A</text>
<text x="21.8" y="216.8">BATN</text>
<text x="52.1" y="216.8">CS</text>
<text x="191.7" y="219.4">VBUS</text>
<text x="352.8" y="216.8">GND</text>
<text x="353.5" y="221.9">IO0</text>
<text x="354.2" y="219.4">EN</text>
<text x="36.5" y="227.6" transform="rotate(-90 36.5 227.6)">OD</text>
<text x="41.6" y="227.6" transform="rotate(-90 41.6 227.6)">OC</text>
<text x="199.2" y="227.4">AO3401A</text>
<text x="349.2" y="224.4">CHRG_N</text>
<text x="350.4" y="227">U0RXD</text>
<text x="348.4" y="229.5">U0TXD_R</text>
<text x="19.1" y="238.4">DW_VCC</text>
<text x="39.4" y="238.4">BATN</text>
<text x="62" y="237.1">GND</text>
<text x="78.7" y="237.1">CS</text>
<text x="206.7" y="236.9" transform="rotate(-90 206.7 236.9)">VSYS_RAW</text>
<text x="191.1" y="244.8">VSYS_RAW</text>
<text x="213.4" y="244.8">PWR_G</text>
<text x="349.5" y="244.8">VSYS</text>
<text x="367" y="244.8">LED2_A</text>
<text x="164.8" y="247.7" transform="rotate(-90 164.8 247.7)">VSYS</text>
<text x="233.6" y="249.8">PWR_G</text>
<text x="255.3" y="247.3">GND</text>
<text x="275.9" y="246">VSYS</text>
<text x="293.4" y="246">GND</text>
<text x="390.7" y="248.6">LEDX2_A</text>
<text x="392.9" y="251.1">LED_K</text>
<text x="21.8" y="257.5">BATN</text>
<text x="23.9" y="254.9">OD</text>
<text x="47" y="257.5">GND</text>
<text x="47" y="254.9">OC</text>
<text x="62" y="256.3">BT1</text>
<text x="64.4" y="255.3" transform="rotate(-90 64.4 255.3)">VBAT</text>
<text x="148.5" y="254.9">PWR_G</text>
<text x="19.4" y="260">PROT_D</text>
<text x="47" y="260">PROT_D</text>
<text x="158.1" y="263.6">AO3401A</text>
<text x="349.5" y="265.1">VSYS</text>
<text x="367" y="265.1">LEDX2_A</text>
<text x="64.4" y="272.8" transform="rotate(-90 64.4 272.8)">BATN</text>
<text x="164.8" y="272.5" transform="rotate(-90 164.8 272.5)">VSYS_RAW</text>
<text x="192.2" y="281.6">VBAT</text>
<text x="209.5" y="281.6">BT_G</text>
<text x="164.8" y="287" transform="rotate(-90 164.8 287)">VBAT_BT</text>
<text x="234.1" y="285.4">BT_G</text>
<text x="254" y="282.9">GND</text>
<text x="275.4" y="282.9">VBAT_BT</text>
<text x="295.9" y="282.9">GND</text>
<text x="150.3" y="294.3">BT_G</text>
<text x="164.8" y="306.9" transform="rotate(-90 164.8 306.9)">VBAT</text>
<text x="149.7" y="319.7">VBAT_BT</text>
<text x="153.4" y="322.2">GND</text>
<text x="30.1" y="363" transform="rotate(-90 30.1 363)">BATN</text>
<text x="54.3" y="365.4" transform="rotate(-90 54.3 365.4)">CP_3V3</text>
<text x="79.7" y="365.7" transform="rotate(-90 79.7 365.7)">DW_VCC</text>
<text x="105.1" y="362.2" transform="rotate(-90 105.1 362.2)">GND</text>
<text x="129.2" y="363.2" transform="rotate(-90 129.2 363.2)">VBUS</text>
<text x="154.6" y="362.9" transform="rotate(-90 154.6 362.9)">VSYS</text>
</g>
<g font-size="1.4" fill="#a90000">
<text x="360.1" y="211.8">1</text>
<text x="360.1" y="214.4">2</text>
<text x="360.1" y="216.9">3</text>
<text x="360.1" y="219.5">4</text>
<text x="360.1" y="222">5</text>
<text x="360.1" y="224.5">6</text>
<text x="360.1" y="227.1">7</text>
<text x="360.1" y="229.6">8</text>
<text x="402" y="248.7">1</text>
<text x="402" y="251.2">2</text>
<text x="29.9" y="255">6</text>
<text x="29.9" y="257.6">1</text>
<text x="42.6" y="255">4</text>
<text x="42.6" y="257.6">3</text>
<text x="29.9" y="260.1">2</text>
<text x="42.6" y="260.1">5</text>
<text x="160.7" y="319.8">1</text>
<text x="160.7" y="322.3">2</text>
</g>
<g font-size="1.4" fill="#006464">
<text x="363" y="212.8">P1</text>
<text x="363" y="215.4">P2</text>
<text x="363" y="217.9">P3</text>
<text x="363" y="220.4">P4</text>
<text x="363" y="223">P5</text>
<text x="363" y="225.5">P6</text>
<text x="363" y="228.1">P7</text>
<text x="363" y="230.6">P8</text>
<text x="404.9" y="249.7">P1</text>
<text x="32.8" y="256">G1</text>
<text x="38.7" y="256">G2</text>
<text x="404.9" y="252.2">P2</text>
<text x="32.8" y="258.5">S1</text>
<text x="32.8" y="261.1">D12</text>
<text x="37.7" y="261.1">D12</text>
<text x="38.7" y="258.5">S2</text>
<text x="163.6" y="320.8">P1</text>
<text x="163.6" y="323.3">P2</text>
</g>
</svg>
